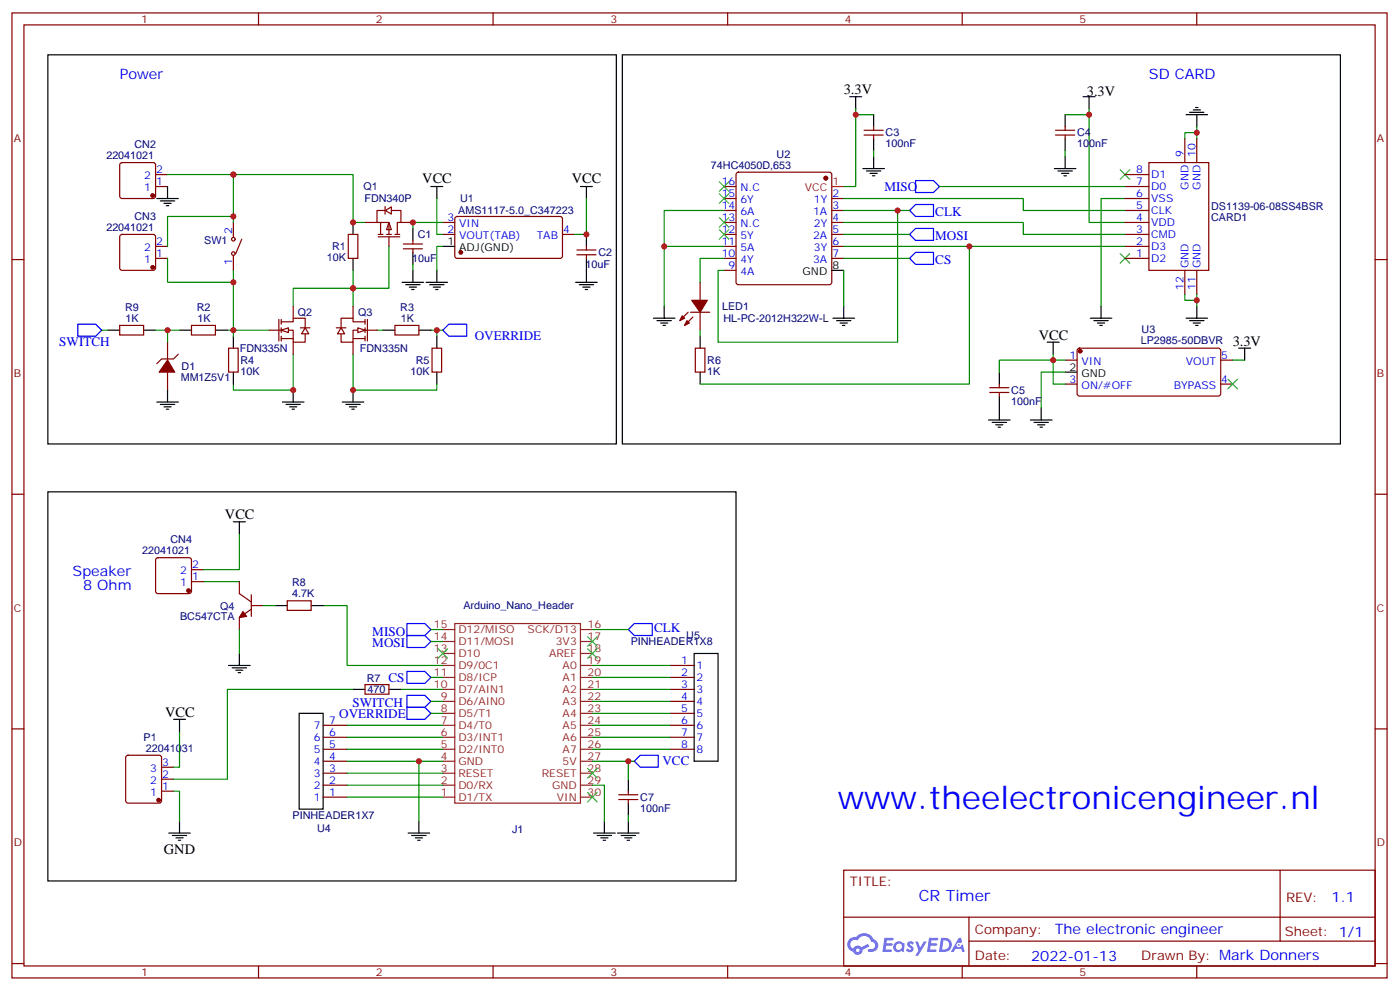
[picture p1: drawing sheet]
<svg xmlns="http://www.w3.org/2000/svg" width="413mm" height="292mm" viewBox="0 0 413 292" stroke-linecap="round" stroke-linejoin="round" font-family="sans-serif">
<g fill="none" stroke="#870000" stroke-width=".35">
<path d="M3.5 3.8h405.4v284.3h-405.4zM7.1 7.3h398.2v277.3h-398.2zM76.2 3.8v3.5M145.3 3.8v3.5M214.5 3.8v3.5M283.6 3.8v3.5M352.8 3.8v3.5M3.5 76.5h3.6M405.3 76.5h3.6M3.5 145.6h3.6M405.3 145.6h3.6M3.5 214.8h3.6"/>
<path d="M405.3 214.8h3.6M248.7 256.4h156.6v28.2h-156.6zM377.3 256.4v20.9M248.7 270.2h156.5M285.6 277.3h119.6M285.6 270.2v14.2M3.5 283.9h3.6M76.2 284.6v3.5M145.3 284.6v3.5M214.5 284.6v3.5M283.6 284.6v3.5M352.8 284.6v3.5"/>
<path d="M405.3 283.9h3.6"/>
</g>
<g fill="#5487ff">
<path d="M267.7 277.6a1.22 1.22 0 0 1 1.7 .2l-.4 .6a.47 .47 0 0 0-.3-.4 .47 .47 0 0 0-.5 .2l.1 .2a1.14 1.14 0 0 1 .8 1.8 1.14 1.14 0 0 1-1.9 0l-.2-.2 .5-.6 .7 .5a.29 .29 0 0 0 .3-.3 .29 .29 0 0 0-.2-.3 1.04 1.04 0 0 1-.6-1.7z"/>
<path d="M260.7 276.3h2.4l.3 .2-.2 .5-1.8 .1-.1 .8h1.5l.3 .4-.3 .4h-1.6l-.2 1.1h1.7l.2 .3-.2 .3-2.6 .1z"/>
<path d="M273.8 276.3h2.4l.3 .2-.1 .5-1.8 .1-.2 .8h1.6l.3 .4-.4 .4h-1.6l-.1 1.1h1.7l.2 .3-.2 .3-2.6 .1z"/>
<path d="M282.6 276.3h.7l.3 1.3-.6 .3a.69 .69 0 0 0-1 .3 .69 .69 0 0 0 .4 .9 .69 .69 0 0 0 .9-.6l.5-.2 .6 2.2h-.8l-.2-.9h-1.8l-.5 .9h-.8z"/>
<path d="M269.8 277.4h.8l.6 1.8 1.1-1.8h.9l-2.6 4.2h-.8l.9-1.5z"/>
<path d="M277.4 276.3l-.6 4.2h1.3a2.11 2.11 0 0 0 2.5-2.1 2.11 2.11 0 0 0-2.5-2.1zM278.1 277.1a1.39 1.39 0 0 1 1.7 1.4 1.39 1.39 0 0 1-1.8 1.3h-.3z"/>
<path d="M263.7 277.9a1.54 1.54 0 0 0-.1 2.2 1.54 1.54 0 0 0 2.2 .1l.6 .3 .3-2.3-.2-.3h-.4a1.49 1.49 0 0 0-2.4 0zM264 278.9a.94 .94 0 0 1 1.8 0 .94 .94 0 0 1-1.8 0z"/>
<path d="M250.4 276.7a2.18 2.18 0 0 0 1.1 3.7 1.44 1.44 0 0 0 1.6 .9 1.44 1.44 0 0 0 1.2-1.4l2-1.1-.5-.7-1.9 1a1.47 1.47 0 0 0-2.4 .4 1.39 1.39 0 0 1-.7-1.9 1.39 1.39 0 0 1 2-.5 2.12 2.12 0 0 1 2.2-1.3 2.12 2.12 0 0 1 1.9 1.7 1.14 1.14 0 0 1 1.1 1.4 1.14 1.14 0 0 1-1.7 .7 .43 .43 0 0 0-.5 .4 .43 .43 0 0 0 .4 .5 1.98 1.98 0 0 0 2.5-1.2 1.98 1.98 0 0 0-1.2-2.6 3.1 3.1 0 0 0-5.3-.6l-.9 .1zM252.3 280a.55 .55 0 0 1 1.1 0 .55 .55 0 0 1-1.1 0z"/>
<circle cx="282.6" cy="278.4" r=".26"/>
</g>
<g fill="none" stroke="#8c2424" stroke-width=".35">
<path d="M130.5 199.6h3.6M130.5 196.1h3.6M130.5 192.5h3.6M130.5 189h3.6M130.5 185.5h3.6M134.1 183.7h37v52.9h-37zM171.1 199.6h3.5M171.1 196.1h3.5M171.1 192.5h3.5M171.1 189h3.5M171.1 185.5h3.5M130.5 217.2h3.6"/>
<path d="M130.5 213.7h3.6M130.5 210.2h3.6M130.5 206.7h3.6M130.5 203.1h3.6M171.1 217.2h3.5M171.1 213.7h3.5M171.1 210.2h3.5M171.1 206.7h3.5M171.1 203.1h3.5M130.5 234.9h3.6M130.5 231.4h3.6M130.5 227.8h3.6"/>
<path d="M130.5 224.3h3.6M130.5 220.8h3.6M171.1 234.9h3.5M171.1 231.4h3.5M171.1 227.8h3.5M171.1 224.3h3.5M171.1 220.8h3.5"/>
</g>
<g fill="#870000" stroke="#870000" stroke-width=".35">
<path d="M202.5 94.5l.7 .7-1.4 .7z"/>
<path d="M201.1 93.1l.7 .7-1.4 .7z"/>
<path d="M204.3 93.4l-1.5 1.4z"/>
<path d="M202.8 92l-1.4 1.4z"/>
<circle cx="243.4" cy="52.5" r=".53"/>
</g>
<g fill="none" stroke="#870000" stroke-width=".35">
<path d="M213.4 58.5h3.6M213.4 55h3.6M217.2 50.9l.5-.2h26.8l.5 .2 .2 .5v31.8l-.3 .5-.4 .2h-26.8l-.5-.2-.2-.5v-31.8zM245.2 58.5h3.5M331.6 58.5h7.1M331.6 55h7.1M331.6 51.4h7.1M338.7 47.9h17.6v31.8h-17.6zM349.2 40.9v7M352.8 40.9v7M213.4 62h3.6M213.4 65.5h3.6"/>
<path d="M213.4 69.1h3.6M213.4 72.6h3.6M213.4 76.1h3.6M213.4 79.7h3.6M245.2 62h3.5M245.2 65.5h3.5M245.2 69.1h3.5M245.2 72.6h3.5M245.2 76.1h3.5M331.6 62h7.1M331.6 65.5h7.1M331.6 69.1h7.1"/>
<path d="M331.6 72.6h7.1M331.6 76.1h7.1M349.2 79.7v7M352.8 79.7v7M206.4 83.2v5.3M206.4 92v5.3"/>
</g>
<path d="M245.2 55h3.5" fill="none" stroke="#f00" stroke-width=".35"/>
<g fill="none" stroke="#000" stroke-width=".35">
<path d="M250.5 28.5h3.5M252.2 28.5v3.5M319.3 28.5h3.5M321 28.5v3.5M349.6 33.8h6.4M350.7 33.1h4.2M351.7 32.4h2.1M352.4 31.7h.7M352.8 33.8v3.5M245.2 79.7h3.5M192.6 93.8h6.4M193.7 94.5h4.2"/>
<path d="M194.7 95.2h2.1M195.4 95.9h.7M195.8 90.2v3.6M245.5 93.8h6.4M246.6 94.5h4.2M247.6 95.2h2.2M248.4 95.9h.7M248.7 90.2v3.6M321.4 93.8h6.3M322.4 94.5h4.3M323.5 95.2h2.1M324.2 95.9h.7"/>
<path d="M324.6 90.2v3.6M349.6 93.8h6.4M350.7 94.5h4.2M351.7 95.2h2.1M352.4 95.9h.7M352.8 90.2v3.6"/>
</g>
<path d="M252.2 32v23h-3.5M321 32v33.5h10.6M276.9 55h54.7M331.6 58.5h-7v31.7M213.4 62h-17.6v10.6h17.6M248.7 79.7v10.5M248.7 62h19.4M248.7 69.1h19.4M248.7 76.1h19.4" fill="none" stroke="#008700" stroke-width=".35"/>
<path d="M269.9 53.2h5.3l1.7 1.8-1.7 1.7h-5.3zM268.1 69.1l1.8-1.8h5.3v3.5h-5.3zM268.1 62l1.8-1.7h5.3v3.5h-5.3zM269.9 74.4h5.3v3.5h-5.3l-1.8-1.8z" fill="none" stroke="#00f" stroke-width=".35"/>
<path d="M330.2 50l2.8 2.8M333 50l-2.8 2.8M330.2 74.7l2.8 2.8M333 74.7l-2.8 2.8" fill="none" stroke="#3c3" stroke-width=".35"/>
<path d="M203.6 92h5.6z" fill="#f00" stroke="#870000" stroke-width=".35"/>
<g fill="#870000" stroke="#870000" stroke-width=".35">
<path d="M203.9 88.5h4.6l-2.1 3.5z"/>
<circle cx="318.4" cy="103.5" r=".53"/>
</g>
<g fill="none" stroke="#008700" stroke-width=".35">
<path d="M252.2 33.8h5.3M314 33.8h7M352.8 39.1h-3.6v1.8M352.8 37.3v3.6M248.7 58.5h52.9v3.5h30M257.5 44.4v1.7M314 44.4v1.7M195.8 72.6v17.6M213.4 76.1h-7v7.1M248.7 72.6h82.9M248.7 65.5h52.9v3.6h30M264.6 62v38.8h-52.9v-21.1h1.7"/>
<path d="M285.8 72.6v40.6h-79.4M206.4 97.3v1.8M349.2 86.7v1.8h3.6M352.8 86.7v3.5M310.4 104.4v8.8h3.6M314 109.6h-7.1v10.6M314 106.1h-19.4v3.5M363.4 106.1h3.5"/>
</g>
<g fill="none" stroke="#000" stroke-width=".35">
<path d="M183.4 16.2h211.7v114.6h-211.7zM257.5 33.8v3.5M314 33.8v3.5M254.4 49.7h6.3M255.4 50.4h4.2M256.5 51.1h2.1M257.2 51.8h.7M257.5 40.9v3.5M257.5 46.1v3.6M310.8 49.7h6.3M311.9 50.4h4.2M312.9 51.1h2.1"/>
<path d="M313.6 51.8h.7M314 40.9v3.5M314 46.1v3.6M206.4 99.1v3.5M206.4 109.6v3.6M294.6 109.6v3.6M294.6 116.7v7.1M308.7 100.8h3.5M310.4 100.8v3.6M314 109.6h3.5M365.1 102.6h3.6M366.9 102.6v3.5"/>
<path d="M291.4 123.8h6.3M292.5 124.5h4.2M293.5 125.2h2.1M294.2 125.9h.7M303.7 123.8h6.4M304.8 124.5h4.2M305.9 125.2h2.1M306.6 125.9h.7M306.9 120.2v3.6M104.1 203.1h3.5M114.7 203.1h3.5"/>
</g>
<g fill="none" stroke="#870000" stroke-width=".35">
<path d="M254.7 39.8h5.6M254.7 38.4h5.6M257.5 37.3v1.1M257.5 39.8v1.1M311.1 39.8h5.7M311.1 38.4h5.7M314 37.3v1.1M314 39.8v1.1M205 102.6h2.8v7h-2.8zM291.7 115.6h5.7M291.7 114.2h5.7M294.6 113.2v1"/>
<path d="M294.6 115.6v1.1M314 106.1h3.5M314 113.2h3.5M317.7 102.8l.5-.2h41.2l.4 .7v13l-.7 .4-41.2-.1-.4-.6v-12.7zM359.8 106.1h3.6M359.8 113.2h3.6M107.6 201.7h7.1v2.8h-7.1z"/>
</g>
<path d="M212 53.6l2.8 2.8M214.8 53.6l-2.8 2.8M212 64.1l2.8 2.9M214.8 64.1l-2.8 2.9" fill="none" stroke="#3c3" stroke-width=".35"/>
<path d="M114.7 65.5l.7 2.2h-1.5z" fill="#fff" stroke="#870000" stroke-width=".35"/>
<g fill="none" stroke="#870000" stroke-width=".35">
<path d="M68.8 65.5v4.3M68.8 75.4v4.3M71.3 70.5l-1.8 4.2M102.7 69.1h2.8v7h-2.8zM107.6 65.5h3.5M111.5 69.8h6.3M111.5 69.1h1.4M112.2 65.5v3.6M113.5 60.8v2.3M113.6 62l1.8-1v2.1zM113.6 62h-2.5v3.5h3.6v3.6M113.9 69.1h1.5"/>
<path d="M114.7 69.8v2.8M115.4 62h2.8v3.5h-1.1v3.6M116.4 69.1h1.4M118.2 65.5h3.5M56.4 95.9h7.1v2.8h-7.1zM99.1 96.6h2.9M104.1 90.2v3.6M104.1 99.8h3.5M107.6 94.8h-3.5v-1h-3.6v2.8M107.6 94.1v1.4M107.6 96.6v1.4M107.6 99.1v1.4"/>
<path d="M108.3 94.1v6.4M111.1 97.3h-7v3.5h-3.6v-2.4M116.4 95.9h7.1v2.8h-7.1zM67.4 102.6h2.8v7h-2.8zM104.1 100.8v3.6M127.4 102.6h2.8v7h-2.8z"/>
<circle cx="68.8" cy="74.7" r=".53"/>
<circle cx="68.8" cy="70.5" r=".53"/>
</g>
<g fill="none" stroke="#000" stroke-width=".35">
<path d="M104.1 65.5v3.6M104.1 76.1v3.6M52.9 97.3h3.5M63.5 97.3h3.5M68.8 99.1v3.5M112.9 97.3h3.5M123.5 97.3h3.5M128.8 99.1v3.5M68.8 109.6v3.6M83.3 118.5h6.3M84.3 119.2h4.2M85.4 119.9h2.1"/>
<path d="M86.4 114.9v3.6M100.9 118.5h6.3M102 119.2h4.2M103 119.9h2.1M104.1 114.9v3.6M128.8 109.6v3.6M86.1 120.6h.7M103.7 120.6h.7"/>
</g>
<path d="M68.8 65.5v-14.1h35.3v14.1h3.5M114.7 72.6v12.3h-10.6v5.3M67 97.3h1.8M79.4 97.3h-10.6v1.8M104.1 84.9h-17.7v5.3M111.1 97.3h1.8M127 97.3h3.5M128.8 97.3v1.8M86.4 104.4v10.5h-17.6v-1.7M104.1 104.4v10.5h24.7v-1.7" fill="none" stroke="#008700" stroke-width=".35"/>
<path d="M22.9 95.5h5.3l1.8 1.8-1.8 1.8h-5.3zM132.3 95.5h5.3v3.6h-5.3l-1.8-1.8z" fill="none" stroke="#00f" stroke-width=".35"/>
<g fill="#fff" stroke="#870000" stroke-width=".35">
<path d="M100.5 96.6l1.1 1.8h-2.1z"/>
<path d="M105.5 96.6l2.1 .7-2.1 .7z"/>
</g>
<path d="M79.4 97.3h7v3.5h3.6v-2.4M82.2 94.1v6.4M82.9 94.8h3.5v-1h3.6v2.8M82.9 94.1v1.4M82.9 96.6v1.4M82.9 99.1v1.4M82.9 99.8h3.5M86.4 90.2v3.6M88.5 96.6h2.9M86.4 100.8v3.6" fill="none" stroke="#870000" stroke-width=".35"/>
<g fill="#fff" stroke="#870000" stroke-width=".35">
<path d="M90 96.6l1 1.8h-2.1z"/>
<path d="M82.9 97.3l2.1-.7v1.4z"/>
</g>
<g fill="none" stroke="#008700" stroke-width=".35">
<path d="M49.4 51.4h19.4M128.8 58.5v10.6h1.7M172.9 58.5v10.6h-3.6M49.4 76.1v7.1h19.4M68.8 63.8h-19.4v8.8M68.8 79.7v17.6M104.1 79.7v5.2M121.7 77.9v1.8M130.5 65.5h-8.8v1.8M130.5 72.6h-1.7v7.1M30 97.3h1.7M45.9 97.3h7"/>
<path d="M49.4 97.3v3.5M70.6 157.3v10.6h-10.6M60 171.4h10.6M77.6 178.4h3.5M95.2 178.4h7.1v17.7h28.2M70.6 185.5v7M127 189h3.5M127 185.5h3.5M127 199.6h3.5M174.6 185.5h10.6M174.6 199.6h23M174.6 196.1h23"/>
<path d="M52.9 215.5v10.6h-1.7M102.3 213.7h28.2M102.3 217.2h28.2M104.1 203.1h-37.1v26.5h-15.8M118.2 203.1h12.3M127 206.7h3.5M127 210.2h3.5M174.6 203.1h23M174.6 206.7h23M174.6 210.2h23M174.6 213.7h23M174.6 217.2h23"/>
<path d="M51.2 233.1h1.7v8.8M102.3 224.3h28.2M102.3 220.8h28.2M102.3 234.9h28.2M102.3 231.4h28.2M102.3 227.8h28.2M123.5 224.3v17.6M174.6 231.4h3.6v10.5M174.6 224.3h12.4M174.6 220.8h23M185.2 224.3v5.3M185.2 240.2v1.7"/>
</g>
<g fill="none" stroke="#000" stroke-width=".35">
<path d="M14.1 16.2h167.6v114.6h-167.6zM46.2 58.5h6.4M47.3 59.2h4.2M48.3 59.9h2.1M49.4 55v3.5M127 55h3.5M128.8 55v3.5M171.1 55h3.5M172.9 55v3.5M49 60.6h.7M121.7 67.3v3.5M121.7 74.4v3.5"/>
<path d="M121.7 79.7v3.5M128.8 79.7v3.5M130.5 72.6h3.6M172.9 69.1v3.5M172.9 76.1v7.1M31.7 97.3h3.6M42.3 97.3h3.6M118.5 83.2h6.4M119.6 83.9h4.2M120.6 84.6h2.2M121.4 85.3h.7M125.6 83.2h6.3"/>
<path d="M126.6 83.9h4.3M127.7 84.6h2.1M128.4 85.3h.7M169.7 83.2h6.3M170.7 83.9h4.3M171.8 84.6h2.1M172.5 85.3h.7M46.2 118.5h6.4M47.3 119.2h4.2M48.3 119.9h2.1M49.4 114.9v3.6M49 120.6h.7"/>
<path d="M14.1 144.9h202.9v114.7h-202.9zM68.8 153.7h3.5M70.6 153.7v3.6M81.1 178.4h3.6M91.7 178.4h3.5M67.4 196.1h6.3M68.4 196.8h4.3M69.5 197.5h2.1M70.2 198.2h.7M70.6 192.5v3.6M204.6 192.5h7.1v31.8h-7.1zM51.2 211.9h3.5"/>
<path d="M52.9 211.9v3.6M88.2 210.2h7v28.2h-7zM185.2 229.6v3.5M185.2 236.6v3.6M49.7 245.5h6.4M50.8 246.2h4.2M51.9 246.9h2.1M52.6 247.6h.7M52.9 241.9v3.6M120.3 245.5h6.3M121.4 246.2h4.2M122.4 246.9h2.1"/>
<path d="M123.1 247.6h.7M123.5 241.9v3.6M175 245.5h6.3M176 246.2h4.3M177.1 246.9h2.1M177.8 247.6h.7M178.2 241.9v3.6M182 245.5h6.4M183.1 246.2h4.2M184.1 246.9h2.2M184.9 247.6h.7M185.2 241.9v3.6"/>
</g>
<g fill="none" stroke="#870000" stroke-width=".35">
<path d="M35.5 48.1l.5-.2h9.2l.5 .2 .2 .5v9.2l-.3 .5-.4 .2h-9.2l-.5-.2-.2-.5v-9.2zM45.9 55h3.5M45.9 51.4h3.5M35.5 69.3l.5-.2h9.2l.5 .2 .2 .5v9.2l-.3 .5-.4 .2h-9.2l-.5-.3-.2-.4v-9.2zM45.9 76.1h3.5M45.9 72.6h3.5M118.9 73.3h5.6M118.9 71.9h5.6M121.7 70.8v1.1M121.7 73.3v1.1M130.5 69.1h3.6M130.5 65.5h3.6"/>
<path d="M134.3 64l.5-.2h30.6l.4 .7-.1 11.2-.6 .4h-30.6l-.4-.7v-10.9zM165.8 69.1h3.5M170 75.1h5.7M170 73.7h5.7M172.9 72.6v1.1M172.9 75.1v1M35.3 95.9h7v2.8h-7zM49.4 100.8v5.3M49.4 109.6v5.3M52.6 104.4l-1.4 1.4h-3.6l-1.4 1.4M46.1 164.5l.5-.2h9.1l.5 .2 .2 .5v9.2l-.2 .5-.5 .2h-9.1l-.5-.2-.2-.5v-9.2zM56.4 171.4h3.6"/>
<path d="M56.4 167.9h3.6M70.6 171.4v3.5l3.5 2.5M74.1 178.4h3.5M74.1 179.5l-3.5 2.5v3.5M74.1 175.3v6.3M84.7 177h7v2.8h-7zM197.6 196.1h7M197.6 199.6h7M95.2 213.7h7.1M95.2 217.2h7.1M197.6 203.1h7M197.6 206.7h7"/>
<path d="M197.6 210.2h7M197.6 213.7h7M197.6 217.2h7M37.3 222.7l.4-.2h9.2l.5 .2 .2 .5v12.7l-.2 .5-.5 .2h-9.2l-.5-.2-.2-.5v-12.7zM47.6 233.1h3.6M47.6 229.6h3.6M47.6 226.1h3.6M95.2 220.8h7.1M95.2 234.9h7.1M95.2 231.4h7.1M95.2 227.8h7.1M95.2 224.3h7.1"/>
<path d="M182.4 235.6h5.6M182.4 234.2h5.6M185.2 233.1v1.1M185.2 235.6v1M197.6 220.8h7"/>
</g>
<g fill="#870000" stroke="#870000" stroke-width=".35">
<path d="M71.6 180.2l1.1 1.4-2.1 .4z"/>
<path d="M49.4 106.1l2.1 3.5h-4.6z"/>
<circle cx="55.6" cy="174" r=".53"/>
<circle cx="46.7" cy="235.8" r=".53"/>
<circle cx="45" cy="78.8" r=".53"/>
<circle cx="135.8" cy="74.4" r=".53"/>
<circle cx="45" cy="57.6" r=".53"/>
</g>
<path d="M119.9 183.7h5.3l1.8 1.8-1.8 1.8h-5.3zM119.9 187.3h5.3l1.8 1.7-1.8 1.8h-5.3zM119.9 197.8h5.3l1.8 1.8-1.8 1.8h-5.3zM185.2 185.5l1.8-1.8h5.3v3.6h-5.3zM119.9 204.9h5.3l1.8 1.8-1.8 1.7h-5.3zM119.9 208.4h5.3l1.8 1.8-1.8 1.7h-5.3zM188.7 222.5h5.3v3.6h-5.3l-1.7-1.8z" fill="none" stroke="#00f" stroke-width=".35"/>
<g fill="none" stroke="#3c3" stroke-width=".35">
<path d="M212 57.1l2.8 2.8M214.8 57.1l-2.8 2.8M212 67.7l2.8 2.8M214.8 67.7l-2.8 2.8M361.9 111.8l2.9 2.8M364.8 111.8l-2.9 2.8M129.1 191.1l2.8 2.9M131.9 191.1l-2.8 2.9M173.2 191.1l2.8 2.9M173.2 187.6l2.8 2.8M176 191.1l-2.8 2.9M176 187.6l-2.8 2.8"/>
<path d="M173.2 226.4l2.8 2.8M173.2 233.5l2.8 2.8M176 226.4l-2.8 2.8M176 233.5l-2.8 2.8"/>
</g>
<g fill="#c00">
<circle cx="310.4" cy="106.1" r=".88"/>
<circle cx="285.8" cy="72.6" r=".88"/>
<circle cx="352.8" cy="88.5" r=".88"/>
<circle cx="352.8" cy="39.1" r=".88"/>
<circle cx="195.8" cy="72.6" r=".88"/>
<circle cx="252.2" cy="33.8" r=".88"/>
<circle cx="321" cy="33.8" r=".88"/>
<circle cx="128.8" cy="97.3" r=".88"/>
<circle cx="104.1" cy="114.9" r=".88"/>
<circle cx="86.4" cy="114.9" r=".88"/>
<circle cx="68.8" cy="83.2" r=".88"/>
<circle cx="185.2" cy="224.3" r=".88"/>
<circle cx="104.1" cy="84.9" r=".88"/>
<circle cx="68.8" cy="97.3" r=".88"/>
<circle cx="68.8" cy="63.8" r=".88"/>
<circle cx="123.5" cy="224.3" r=".88"/>
<circle cx="68.8" cy="51.4" r=".88"/>
<circle cx="104.1" cy="65.5" r=".88"/>
<circle cx="264.6" cy="62" r=".88"/>
<circle cx="49.4" cy="97.3" r=".88"/>
<circle cx="121.7" cy="65.5" r=".88"/>
<circle cx="172.9" cy="69.1" r=".88"/>
</g>
<text font-size="9.5" fill="#00f" x="246.9" y="238.4">www.theelectronicengineer.nl</text>
<text font-size="4.6" fill="#00f" x="270.8" y="265.4">CR Timer</text>
<g font-size="4.2" fill="#00f">
<text x="35.3" y="23.2">Power</text>
<text x="338.7" y="23.2">SD CARD</text>
<text x="21.4" y="169.6">Speaker</text>
<text x="24.5" y="173.8">8 Ohm</text>
<text x="392.5" y="265.7">1.1</text>
<text x="310.9" y="275.2">The electronic engineer</text>
<text x="304" y="283">2022-01-13</text>
</g>
<g font-size="4.2">
<text x="248.7" y="27.8">3.3V</text>
<text x="320.4" y="28.2">3.3V</text>
<text x="124.5" y="53.9">VCC</text>
<text x="168.6" y="53.9">VCC</text>
<text x="306.2" y="100.1">VCC</text>
<text x="363.4" y="101.9">3.3V</text>
<text x="66.3" y="153">VCC</text>
<text x="48.7" y="211.2">VCC</text>
<text x="48.3" y="251.5">GND</text>
</g>
<g font-size="3.9" fill="#00f">
<text x="260.7" y="56.2">MISO</text>
<text x="275.7" y="63.8">CLK</text>
<text x="275.7" y="70.8">MOSI</text>
<text x="275.7" y="77.9">CS</text>
<text x="139.9" y="100.3">OVERRIDE</text>
<text x="17.5" y="102.1">SWITCH</text>
<text x="109.8" y="187.3">MISO</text>
<text x="109.8" y="190.8">MOSI</text>
<text x="192.8" y="186.2">CLK</text>
<text x="114.5" y="200.9">CS</text>
<text x="103.9" y="208.2">SWITCH</text>
<text x="100" y="211.5">OVERRIDE</text>
<text x="195.3" y="225.5">VCC</text>
</g>
<g font-size="3.9" fill="#800">
<text x="250.5" y="261">TITLE:</text>
<text x="379.1" y="265.7">REV:</text>
<text x="287.4" y="275.2">Company:</text>
<text x="378.7" y="275.8">Sheet: 1/1</text>
<text x="287.4" y="282.9">Date:</text>
<text x="336.4" y="282.9">Drawn By: Mark Donners</text>
</g>
<g font-size="3.2" fill="#800">
<text x="41.6" y="6.8">1</text>
<text x="110.8" y="6.8">2</text>
<text x="179.9" y="6.8">3</text>
<text x="249.1" y="6.8">4</text>
<text x="318.2" y="6.8">5</text>
<text x="4.1" y="41.9">A</text>
<text x="405.9" y="41.9">A</text>
<text x="4.1" y="111.1">B</text>
<text x="405.9" y="111.1">B</text>
<text x="4.1" y="180.2">C</text>
<text x="405.9" y="180.2">C</text>
<text x="4.1" y="249.3">D</text>
<text x="405.9" y="249.3">D</text>
<text x="41.6" y="287.6">1</text>
<text x="110.8" y="287.6">2</text>
<text x="179.9" y="287.6">3</text>
<text x="249.1" y="287.6">4</text>
<text x="318.2" y="287.6">5</text>
</g>
<g font-size="3.2" fill="#000080">
<text x="261.1" y="40.2">C3</text>
<text x="317.5" y="40.2">C4</text>
<text x="31.3" y="46.8">22041021</text>
<text x="39.7" y="43.6">CN2</text>
<text x="228.9" y="46.4">U2</text>
<text x="261.1" y="43.4">100nF</text>
<text x="317.5" y="43.4">100nF</text>
<text x="209.6" y="49.7">74HC4050D,653</text>
<text x="107.2" y="56.1">Q1</text>
<text x="107.4" y="59.6">FDN340P</text>
<text x="135.6" y="59.6">U1</text>
<text x="39.7" y="64.8">CN3</text>
<text x="135.1" y="63.2">AMS1117-5.0_C347223</text>
<text x="357" y="61.9">DS1139-06-08SS4BSR</text>
<text x="357" y="65.1">CARD1</text>
<text x="31.3" y="68">22041021</text>
<text x="60.2" y="72">SW1</text>
<text x="123.1" y="70.2">C1</text>
<text x="96.3" y="76.9">10K</text>
<text x="97.9" y="73.8">R1</text>
<text x="121.5" y="77.3">10uF</text>
<text x="176.4" y="75.5">C2</text>
<text x="172.6" y="79.1">10uF</text>
<text x="36.9" y="91.7">R9</text>
<text x="37" y="94.8">1K</text>
<text x="58" y="91.7">R2</text>
<text x="58.2" y="94.8">1K</text>
<text x="87.8" y="93.1">Q2</text>
<text x="105.6" y="93.1">Q3</text>
<text x="118" y="91.7">R3</text>
<text x="118.2" y="94.8">1K</text>
<text x="212.8" y="91.4">LED1</text>
<text x="213.2" y="94.9">HL-PC-2012H322W-L</text>
<text x="336.3" y="101.4">LP2985-50DBVR</text>
<text x="336.5" y="98.2">U3</text>
<text x="70.7" y="103.7">FDN335N</text>
<text x="70.9" y="107.3">R4</text>
<text x="106.1" y="103.7">FDN335N</text>
<text x="122.6" y="107.3">R5</text>
<text x="208.5" y="107.3">R6</text>
<text x="53.3" y="112.2">MM1Z5V1</text>
<text x="53.5" y="109">D1</text>
<text x="70.9" y="110.4">10K</text>
<text x="121" y="110.4">10K</text>
<text x="208.5" y="110.4">1K</text>
<text x="298.1" y="119.3">100nF</text>
<text x="298.1" y="116">C5</text>
<text x="50.2" y="160">CN4</text>
<text x="41.9" y="163.3">22041021</text>
<text x="86.1" y="172.8">R8</text>
<text x="64.9" y="179.6">Q4</text>
<text x="86.1" y="176">4.7K</text>
<text x="136.6" y="179.6">Arduino_Nano_Header</text>
<text x="53.1" y="182.7">BC547CTA</text>
<text x="185.9" y="190.2">PINHEADER1X8</text>
<text x="202.3" y="188.3">U5</text>
<text x="108.1" y="200.9">R7</text>
<text x="108.4" y="204.3">470</text>
<text x="42.3" y="218.3">P1</text>
<text x="43" y="221.5">22041031</text>
<text x="188.7" y="239.2">100nF</text>
<text x="188.7" y="236">C7</text>
<text x="86.2" y="241.3">PINHEADER1X7</text>
<text x="93.5" y="245.3">U4</text>
<text x="150.9" y="245.3">J1</text>
</g>
<g font-size="3.2" fill="#00f">
<text x="348.9" y="46.1" transform="rotate(-90 348.9 46.1)">9</text>
<text x="352.4" y="46.1" transform="rotate(-90 352.4 46.1)">10</text>
<text x="42.5" y="52.8">2</text>
<text x="46" y="51.1">2</text>
<text x="334.9" y="51.1">8</text>
<text x="339.4" y="52.5">D1</text>
<text x="42.5" y="56.4">1</text>
<text x="46" y="54.6">1</text>
<text x="212.7" y="58.1">15</text>
<text x="212.7" y="54.6">16</text>
<text x="218.3" y="59.9">6Y</text>
<text x="218.3" y="56.4">N.C</text>
<text x="239.9" y="59.9">1Y</text>
<text x="245.4" y="58.1">2</text>
<text x="334.9" y="58.1">6</text>
<text x="334.9" y="54.6">7</text>
<text x="339.4" y="59.5">VSS</text>
<text x="339.4" y="56">D0</text>
<text x="350.3" y="55.9" transform="rotate(-90 350.3 55.9)">GND</text>
<text x="353.8" y="55.9" transform="rotate(-90 353.8 55.9)">GND</text>
<text x="131.9" y="65.2">3</text>
<text x="212.7" y="65.2">13</text>
<text x="212.7" y="61.7">14</text>
<text x="218.3" y="63.4">6A</text>
<text x="239.7" y="63.4">1A</text>
<text x="245.4" y="61.7">3</text>
<text x="245.4" y="65.2">4</text>
<text x="334.9" y="65.2">4</text>
<text x="334.9" y="61.7">5</text>
<text x="339.4" y="63.1">CLK</text>
<text x="68.4" y="69.1" transform="rotate(-90 68.4 69.1)">2</text>
<text x="131.9" y="68.7">2</text>
<text x="135.4" y="70.5">VOUT(TAB)</text>
<text x="135.4" y="67">VIN</text>
<text x="158.2" y="70.5">TAB</text>
<text x="166" y="68.7">4</text>
<text x="212.7" y="68.7">12</text>
<text x="218.3" y="70.5">5Y</text>
<text x="218.3" y="67">N.C</text>
<text x="239.7" y="70.5">2A</text>
<text x="239.9" y="67">2Y</text>
<text x="245.4" y="68.7">5</text>
<text x="334.9" y="68.7">3</text>
<text x="339.4" y="70.1">CMD</text>
<text x="339.4" y="66.6">VDD</text>
<text x="42.5" y="77.5">1</text>
<text x="42.5" y="74">2</text>
<text x="46" y="75.8">1</text>
<text x="46" y="72.2">2</text>
<text x="212.7" y="75.8">10</text>
<text x="212.7" y="72.2">11</text>
<text x="218.3" y="77.5">4Y</text>
<text x="218.3" y="74">5A</text>
<text x="239.7" y="77.5">3A</text>
<text x="239.9" y="74">3Y</text>
<text x="245.4" y="72.2">6</text>
<text x="245.4" y="75.8">7</text>
<text x="334.9" y="75.8">1</text>
<text x="334.9" y="72.2">2</text>
<text x="339.4" y="77.2">D2</text>
<text x="339.4" y="73.7">D3</text>
<text x="68.4" y="78.1" transform="rotate(-90 68.4 78.1)">1</text>
<text x="214.8" y="79.3">9</text>
<text x="218.3" y="81.1">4A</text>
<text x="350.3" y="79" transform="rotate(-90 350.3 79)">GND</text>
<text x="353.8" y="79" transform="rotate(-90 353.8 79)">GND</text>
<text x="348.9" y="85.5" transform="rotate(-90 348.9 85.5)">12</text>
<text x="352.4" y="85.5" transform="rotate(-90 352.4 85.5)">11</text>
<text x="315.3" y="105.8">1</text>
<text x="318.8" y="107.5">VIN</text>
<text x="349.6" y="107.5">VOUT</text>
<text x="360" y="105.8">5</text>
<text x="315.3" y="112.8">3</text>
<text x="360" y="112.8">4</text>
<text x="318.8" y="114.6">ON/#OFF</text>
<text x="346" y="114.6">BYPASS</text>
<text x="56.6" y="167.5">2</text>
<text x="53.1" y="172.8">1</text>
<text x="53.1" y="169.3">2</text>
<text x="56.6" y="171">1</text>
<text x="200.8" y="195.7">1</text>
<text x="205.3" y="197.1">1</text>
<text x="200.8" y="199.2">2</text>
<text x="200.8" y="202.8">3</text>
<text x="205.3" y="200.7">2</text>
<text x="200.8" y="206.3">4</text>
<text x="200.8" y="209.8">5</text>
<text x="205.3" y="204.2">3</text>
<text x="205.3" y="207.7">4</text>
<text x="92.5" y="214.8">7</text>
<text x="97" y="213.4">7</text>
<text x="200.8" y="213.4">6</text>
<text x="205.3" y="211.2">5</text>
<text x="205.3" y="214.8">6</text>
<text x="92.5" y="221.8">5</text>
<text x="92.5" y="218.3">6</text>
<text x="97" y="220.4">5</text>
<text x="97" y="216.9">6</text>
<text x="200.8" y="216.9">7</text>
<text x="200.8" y="220.4">8</text>
<text x="205.3" y="218.3">7</text>
<text x="205.3" y="221.8">8</text>
<text x="44.3" y="227.5">3</text>
<text x="47.8" y="225.7">3</text>
<text x="92.5" y="225.4">4</text>
<text x="97" y="227.5">3</text>
<text x="97" y="223.9">4</text>
<text x="44.3" y="231">2</text>
<text x="47.8" y="232.8">1</text>
<text x="47.8" y="229.2">2</text>
<text x="92.5" y="232.4">2</text>
<text x="92.5" y="228.9">3</text>
<text x="97" y="231">2</text>
<text x="44.3" y="234.5">1</text>
<text x="92.5" y="235.9">1</text>
<text x="97" y="234.5">1</text>
</g>
<g font-size="3.2" fill="#f00">
<text x="237.3" y="56.4">VCC</text>
<text x="245.4" y="54.6">1</text>
</g>
<g font-size="3.2">
<text x="131.9" y="72.2">1</text>
<text x="135.4" y="74">ADJ(GND)</text>
<text x="236.6" y="81.1">GND</text>
<text x="245.4" y="79.3">8</text>
<text x="315.3" y="109.3">2</text>
<text x="318.8" y="111.1">GND</text>
</g>
<g font-size="3.2" fill="#8d2323">
<text x="127.9" y="185.1">15</text>
<text x="173.2" y="185.1">16</text>
<text x="127.9" y="188.7">14</text>
<text x="135.1" y="190.1">D11/MOSI</text>
<text x="135.1" y="186.5">D12/MISO</text>
<text x="155.5" y="186.5">SCK/D13</text>
<text x="163.8" y="190.1">3V3</text>
<text x="173.2" y="188.7">17</text>
<text x="127.9" y="195.7">12</text>
<text x="127.9" y="192.2">13</text>
<text x="135.1" y="197.1">D9/0C1</text>
<text x="135.1" y="193.6">D10</text>
<text x="161.8" y="193.6">AREF</text>
<text x="165.9" y="197.1">A0</text>
<text x="173.2" y="192.2">18</text>
<text x="173.2" y="195.7">19</text>
<text x="127.9" y="202.8">10</text>
<text x="127.9" y="199.2">11</text>
<text x="135.1" y="200.7">D8/ICP</text>
<text x="165.9" y="200.7">A1</text>
<text x="173.2" y="199.2">20</text>
<text x="173.2" y="202.8">21</text>
<text x="129.9" y="209.8">8</text>
<text x="129.9" y="206.3">9</text>
<text x="135.1" y="207.7">D6/AIN0</text>
<text x="135.1" y="204.2">D7/AIN1</text>
<text x="165.9" y="204.2">A2</text>
<text x="165.9" y="207.7">A3</text>
<text x="173.2" y="206.3">22</text>
<text x="173.2" y="209.8">23</text>
<text x="129.9" y="213.4">7</text>
<text x="135.1" y="214.8">D4/T0</text>
<text x="135.1" y="211.2">D5/T1</text>
<text x="165.9" y="211.2">A4</text>
<text x="165.9" y="214.8">A5</text>
<text x="173.2" y="213.4">24</text>
<text x="129.9" y="220.4">5</text>
<text x="129.9" y="216.9">6</text>
<text x="135.1" y="221.8">D2/INT0</text>
<text x="135.1" y="218.3">D3/INT1</text>
<text x="165.9" y="218.3">A6</text>
<text x="165.9" y="221.8">A7</text>
<text x="173.2" y="216.9">25</text>
<text x="173.2" y="220.4">26</text>
<text x="129.9" y="227.5">3</text>
<text x="129.9" y="223.9">4</text>
<text x="135.1" y="225.4">GND</text>
<text x="165.9" y="225.4">5V</text>
<text x="173.2" y="223.9">27</text>
<text x="173.2" y="227.5">28</text>
<text x="129.9" y="231">2</text>
<text x="135.1" y="232.4">D0/RX</text>
<text x="135.1" y="228.9">RESET</text>
<text x="159.7" y="228.9">RESET</text>
<text x="162.8" y="232.4">GND</text>
<text x="173.2" y="231">29</text>
<text x="129.9" y="234.5">1</text>
<text x="135.1" y="235.9">D1/TX</text>
<text x="164.2" y="235.9">VIN</text>
<text x="173.2" y="234.5">30</text>
</g>
</svg>
